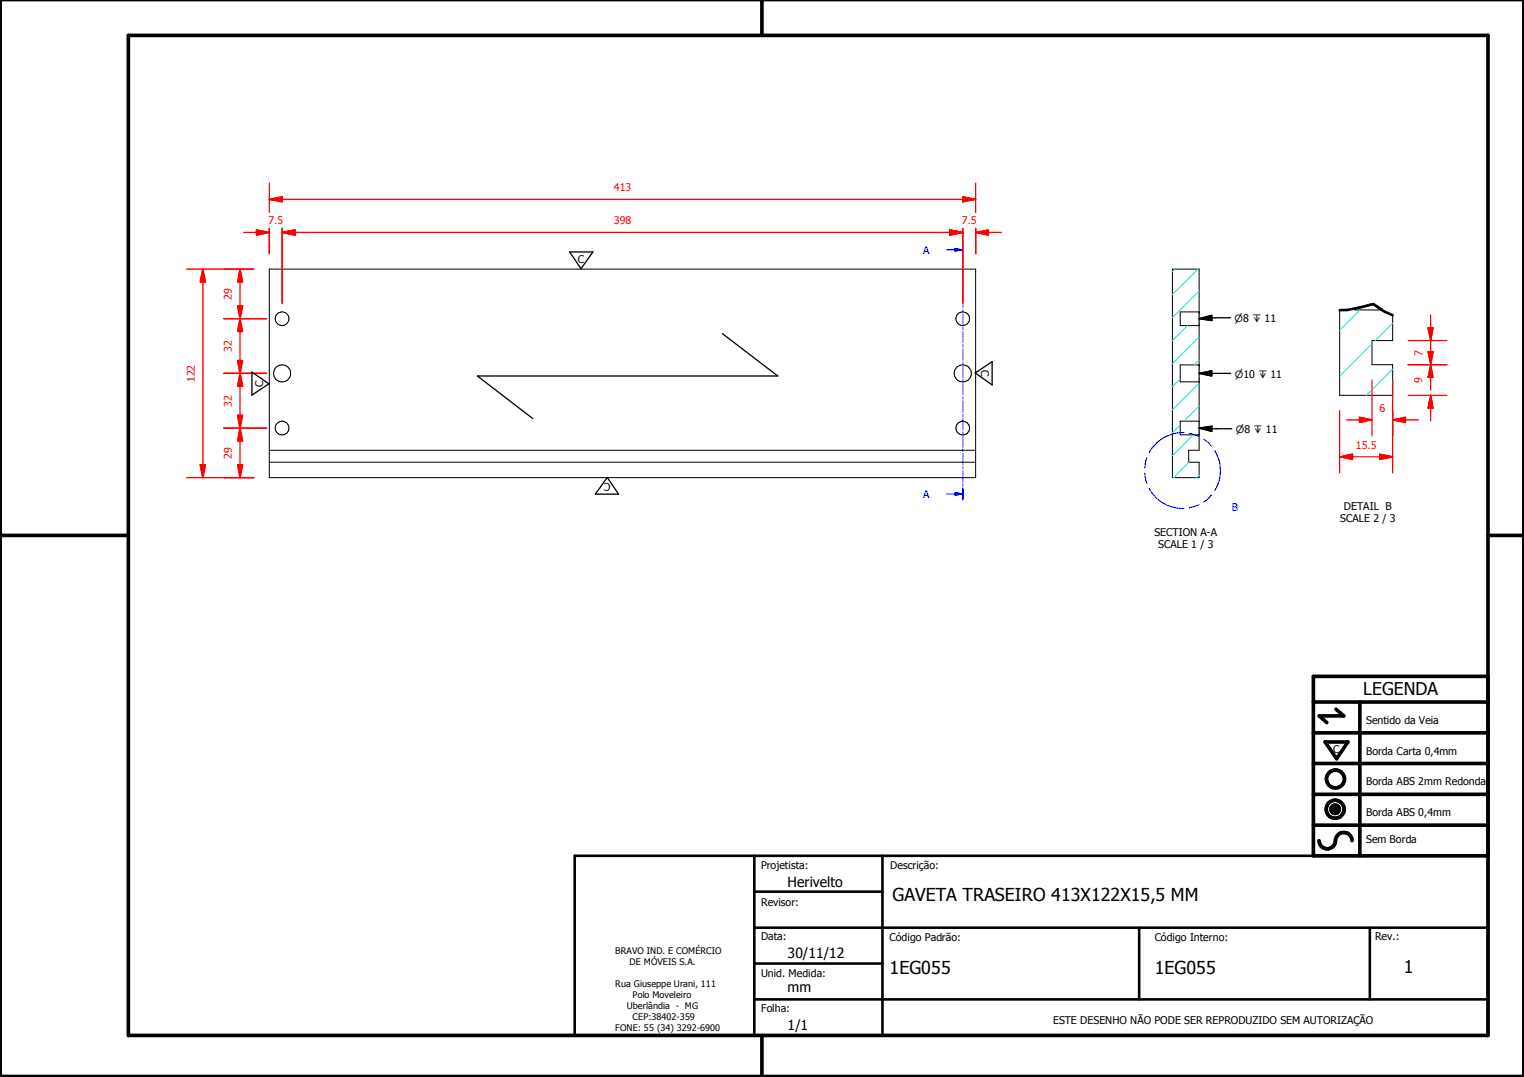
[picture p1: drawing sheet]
<svg xmlns="http://www.w3.org/2000/svg" width="297mm" height="210mm" viewBox="0 0 297 210" stroke-linecap="round" stroke-linejoin="round" font-family="sans-serif">
<g fill="none" stroke="#000" stroke-width=".19">
<path d="M52.5 52.5h137.7v40.6h-137.7zM228.5 52.5h5.2v35.3h-2v2.3h2v3h-5.2zM233.7 60.8h.1M233.7 71.1h.1M233.7 74.4h.1M233.7 71.1h-3.7v3.3h3.7M233.7 60.8h-3.7v2.7h3.7M261.1 60.5v16.5h10.3v-5.9h-4v-4.7h4v-5M264.1 60.1v.3h5.2M52.5 90.1h137.7M52.5 87.8h137.7M233.7 84.8h.1"/>
<path d="M233.7 82.1h-3.7v2.7h3.7M259.4 157.6l1.6 .1zM259.4 157.7l1.6 .1zM259.4 157.8l1.6 .1zM259.4 157.9h1.6v.1zM259.4 157.9l1.6 .1h-1.5zM259.4 157.6h1.6zM259.5 158h1.5zM259.5 158l1.4 .1zM259.5 157.5l1.5 .1zM259.5 158.1h1.4zM259.5 157.4l1.5 .1z"/>
<path d="M259.5 158.1l1.4 .1zM259.5 157.3l1.4 .1zM259.6 158.2h1.3zM259.6 158.2h1.2zM259.6 157.2l1.3 .1zM259.6 158.2l1.2 .1zM259.6 157.2h1.3zM259.7 158.3h1.1zM259.7 158.3l1 .1zM259.7 157.1l1.1 .1zM259.7 157.1h1.1zM259.8 158.4h.9z"/>
<path d="M259.8 158.4h.8zM259.8 157.1h1zM259.8 157.1h.9zM259.8 158.4l.8 .1zM259.8 157l.9 .1zM259.8 157h.8zM259.9 158.5h.7zM259.9 158.5h.6zM259.9 157h.7zM260 158.5h.5zM260 158.5h.4zM260 157h.6z"/>
<path d="M260.1 158.5h.3zM260.1 158.5h.2zM260.1 156.9l.4 .1zM260.1 156.9h.3zM260.1 156.9h.2z"/>
<circle cx="55" cy="62.1" r="1.34"/>
<circle cx="55" cy="72.8" r="1.66"/>
<circle cx="187.6" cy="72.8" r="1.65"/>
<circle cx="187.7" cy="62.1" r="1.34"/>
<circle cx="55" cy="83.4" r="1.34"/>
<circle cx="187.7" cy="83.4" r="1.35"/>
</g>
<path d="M261.1 60.5a30.5 30.5 0 0 0 6.6-1.2l2.3 1.5 1.4 .6M112 166.8h178v35h-178zM147 173.8h25M147 166.8v35M172 166.8v35M147 194.8h143M147 180.8h143M147 187.8h25M222 180.8v14M267 180.8v14" fill="none" stroke="#000" stroke-width=".51"/>
<g fill="#000">
<path d="M259.4 157.6h1.6zM259.5 157.5l1.5 .1zM259.5 157.4l1.5 .1zM259.5 157.3l1.4 .1zM259.6 157.2l1.3 .1zM259.6 157.2h1.3zM259.7 157.1l1.1 .1zM259.7 157.1h1.1zM259.8 157.1h1zM259.8 157.1h.9zM259.8 157l.9 .1zM259.8 157h.8z"/>
<path d="M259.9 157h.7zM260 157h.6zM260.1 156.9l.4 .1zM260.1 156.9h.3zM260.1 156.9h.2zM260.1 158.5h.2zM260 158.5h.4zM260.1 158.5h.3zM259.9 158.5h.6zM260 158.5h.5zM259.8 158.4l.8 .1zM259.9 158.5h.7z"/>
<path d="M259.8 158.4h.8zM259.7 158.3l1 .1zM259.8 158.4h.9zM259.6 158.2l1.2 .1zM259.7 158.3h1.1zM259.6 158.2h1.2zM259.5 158.1l1.4 .1zM259.6 158.2h1.3zM259.5 158l1.4 .1zM259.5 158.1h1.4zM259.4 157.9l1.6 .1h-1.5zM259.5 158h1.5z"/>
<path d="M259.4 157.6l1.6 .1zM259.4 157.7l1.6 .1zM259.4 157.8l1.6 .1zM259.4 157.9h1.6v.1z"/>
</g>
<g fill="none" stroke="#000" stroke-width=".71">
<path d="M148.5 0v6.9M297 -.1v209.9h-297v-209.9M25 6.9h265v194.9h-265zM0 104.4h25M290 104.4h7M256 136.8h34M260.4 138.2l1.5 1.3h-4.8l1.5 1.3M265 136.8v30M290 131.8h-34v35h34M256 154.8h34M256 148.8h34M256 142.8h34"/>
<path d="M258.3 144.6h4.4l-2.2 3.3zM256 160.8h34M257.1 163.8a1.62 1.62 0 0 0 1.8 1.6 1.62 1.62 0 0 0 1.4-1.9 1.63 1.63 0 0 1 1.7-1.2 1.63 1.63 0 0 1 1.5 1.5M148.5 201.8v8"/>
<circle cx="260.2" cy="157.7" r="1.76"/>
<circle cx="260.2" cy="157.7" r=".82"/>
<circle cx="260.3" cy="151.8" r="1.76"/>
</g>
<g fill="none" stroke="#00f" stroke-width=".19">
<path d="M186.1 48.7h1.6M187.7 47.6v2.2M187.7 50.2v.4M187.7 51v2.2M187.7 53.6v.4M187.7 54.4v2.2M187.7 56.9v.5M187.7 57.8v2.2M187.7 60.4v.4M187.7 61.2v2.2M187.7 63.8v.4M187.7 64.6v2.2"/>
<path d="M187.7 67.1v.5M187.7 68v2.2M187.7 70.6v.4M187.7 71.4v2.2M187.7 74v.4M187.7 74.8v2.2M187.7 77.3v.5M187.7 78.1v2.3M187.7 80.8v.4M187.7 81.6v2.2M187.7 84.2v.4M187.7 85v2.2"/>
<path d="M187.7 87.5v.5M187.7 88.4v2.2M187.7 90.9v.5M187.7 91.8v2.1M187.7 94.3v.5M187.7 95.2v2.2"/>
</g>
<path d="M187.7 47.6v2.2M187.7 95.2v2.2" fill="none" stroke="#00f" stroke-width=".3"/>
<path d="M186.1 48.4l1.6 .3-1.6 .2z" fill="#00f"/>
<path d="M184.4 48.7h1.7M186.1 48.4l1.6 .3-1.6 .2zM186.1 96.3h1.6" fill="none" stroke="#00f" stroke-width=".19"/>
<path d="M186.1 96l1.6 .3-1.6 .2z" fill="#00f"/>
<path d="M184.4 96.3h1.7M186.1 96l1.6 .3-1.6 .2zM223.1 92.2l.5 2M223.6 89.2l-.5 2M224 95.2a7.3 7.3 0 0 0 6.8 3.9M230.8 84.3a7.3 7.3 0 0 0-6.8 4M231.8 84.5l1.9 .6M233.7 98.3l-1.9 .7M234.6 85.6l1 .8 .5 .6M236.1 96.5l-.5 .6-1 .7M236.8 87.8a7.5 7.5 0 0 1 0 7.8" fill="none" stroke="#00f" stroke-width=".19"/>
<g fill="none" stroke="#0ff" stroke-width=".19">
<path d="M229 52.5l-.5 .4M233.5 52.5l-5 4.9M233.7 56.7l-5.2 5.2M230 73.9l-1.5 1.5M231.5 63.5l-3 2.9M233.7 79.2l-2.9 2.9M233.7 74.7l-5.2 5.1M233.7 70.2l-.9 .9M233.7 65.7l-5.2 5.2M265 60.4l-3.9 3.9M267.4 67l-6.3 6.3M271.4 72l-5 5"/>
<path d="M271.4 63l-3.3 3.4M230 82.8l-1.5 1.5M231.7 90.1l-2.9 3M232.6 84.8l-4.1 4M233.7 92.6l-.5 .5"/>
</g>
<path d="M50 45.3h2.5" fill="none" stroke="#f00" stroke-width=".25"/>
<path d="M50 44.8l2.5 .5-2.5 .5z" fill="#f00"/>
<path d="M50 44.8l2.5 .5-2.5 .5zM55 45.3h2.5" fill="none" stroke="#f00" stroke-width=".25"/>
<path d="M55 45.3l2.5-.5v1z" fill="#f00"/>
<path d="M47.5 45.3h2.5M52.5 44.5v4.9M55 45.3l2.5-.5v1zM55 45.3h5M55 44.5v14.6" fill="none" stroke="#f00" stroke-width=".25"/>
<path d="M55 45.3l2.5-.5v1z" fill="#f00"/>
<path d="M55 45.3l2.5-.5v1zM185.1 45.3h2.6" fill="none" stroke="#f00" stroke-width=".25"/>
<path d="M185.1 44.8l2.6 .5-2.6 .5z" fill="#f00"/>
<path d="M55 44.5v14.6M57.5 45.3h130.2M185.1 44.8l2.6 .5-2.6 .5zM187.7 44.5v14.6" fill="none" stroke="#f00" stroke-width=".25"/>
<path d="M185.1 44.8l2.6 .5-2.6 .5z" fill="#f00"/>
<path d="M185.1 44.8l2.6 .5-2.6 .5zM190.2 45.3h2.5" fill="none" stroke="#f00" stroke-width=".25"/>
<path d="M190.2 45.3l2.5-.5v1z" fill="#f00"/>
<path d="M52.5 38.9h2.5M182.7 45.3h2.4M187.7 44.5v14.6M190.2 45.3l2.5-.5v1zM190.2 44.5v4.9M192.7 45.3h2.5" fill="none" stroke="#f00" stroke-width=".25"/>
<path d="M52.5 38.9l2.5-.5v.9z" fill="#f00"/>
<path d="M52.5 38.9l2.5-.5v.9zM187.7 38.9h2.5" fill="none" stroke="#f00" stroke-width=".25"/>
<path d="M187.7 38.4l2.5 .5-2.5 .4z" fill="#f00"/>
<path d="M52.5 35.7v5.7M55 38.9h132.7M187.7 38.4l2.5 .5-2.5 .4zM190.2 35.7v5.7M52.5 44.5v4.9M190.2 44.5v4.9M46.8 90.6v2.5" fill="none" stroke="#f00" stroke-width=".25"/>
<path d="M46.3 90.6h1l-.5 2.5z" fill="#f00"/>
<path d="M46.3 90.6h1l-.5 2.5zM46.8 83.4v2.5" fill="none" stroke="#f00" stroke-width=".25"/>
<path d="M46.8 83.4l.5 2.5h-1z" fill="#f00"/>
<path d="M43.6 93.1h5.9M43.6 83.4h8.4M46.8 83.4l.5 2.5h-1zM46.8 80.9v2.5M46.8 85.9v4.7" fill="none" stroke="#f00" stroke-width=".25"/>
<path d="M46.3 80.9h1l-.5 2.5z" fill="#f00"/>
<path d="M46.8 72.8v2.5M46.3 80.9h1l-.5 2.5z" fill="none" stroke="#f00" stroke-width=".25"/>
<path d="M46.8 72.8l.5 2.5h-1z" fill="#f00"/>
<path d="M43.6 72.8h8.4M46.8 72.8l.5 2.5h-1zM46.8 70.3v2.5M46.8 75.3v5.6M43.6 83.4h8.4" fill="none" stroke="#f00" stroke-width=".25"/>
<path d="M46.3 70.3h1l-.5 2.5z" fill="#f00"/>
<path d="M46.3 70.3h1l-.5 2.5zM46.8 62.1v2.5" fill="none" stroke="#f00" stroke-width=".25"/>
<path d="M46.8 62.1l.5 2.5h-1z" fill="#f00"/>
<path d="M46.8 59.6v2.5M43.6 72.8h8.4M43.6 62.1h8.4M46.8 62.1l.5 2.5h-1zM46.8 64.6v5.7" fill="none" stroke="#f00" stroke-width=".25"/>
<path d="M46.3 59.6h1l-.5 2.5z" fill="#f00"/>
<path d="M46.3 59.6h1l-.5 2.5zM46.8 52.5v2.4" fill="none" stroke="#f00" stroke-width=".25"/>
<path d="M46.8 52.5l.5 2.4h-1z" fill="#f00"/>
<path d="M43.6 52.5h5.9M46.8 52.5l.5 2.4h-1zM46.8 54.9v4.7M43.6 62.1h8.4M39.5 90.6v2.5" fill="none" stroke="#f00" stroke-width=".25"/>
<path d="M39 90.6h1l-.5 2.5z" fill="#f00"/>
<path d="M39.5 52.5v2.4M39 90.6h1l-.5 2.5z" fill="none" stroke="#f00" stroke-width=".25"/>
<path d="M39.5 52.5l.5 2.4h-1z" fill="#f00"/>
<path d="M36.4 52.5h13.1M39.5 52.5l.5 2.4h-1zM39.5 54.9v35.7M36.4 93.1h13.1M271.4 81.8h2.5" fill="none" stroke="#f00" stroke-width=".25"/>
<path d="M233.7 62.1l2.5-.6v1zM233.7 72.8l2.5-.5v1zM233.7 72.8h6.2M239.8 61.9l-6.1 .2M233.7 83.4l2.5-.3v1zM233.7 83.4l6.4 .2" fill="none" stroke="#000" stroke-width=".25"/>
<path d="M233.7 62.1l2.5-.6v1zM233.7 72.8l2.5-.5v1zM233.7 83.4l2.5-.3v1z" fill="#000"/>
<path d="M271.4 81.8l2.5-.5v1z" fill="#f00"/>
<path d="M265 81.8h2.4M271.4 81.8l2.5-.5v1z" fill="none" stroke="#f00" stroke-width=".25"/>
<path d="M265 81.3l2.4 .5-2.4 .5z" fill="#f00"/>
<path d="M267.4 74v11M271.4 74v11M261.1 89h2.5M262.5 81.8h2.5M265 81.3l2.4 .5-2.4 .5zM273.9 81.8h2.6" fill="none" stroke="#f00" stroke-width=".25"/>
<path d="M261.1 89l2.5-.5v1z" fill="#f00"/>
<path d="M261.1 89l2.5-.5v1zM268.9 89h2.5" fill="none" stroke="#f00" stroke-width=".25"/>
<path d="M268.9 88.5l2.5 .5-2.5 .5z" fill="#f00"/>
<path d="M278.8 77v2.5M261.1 80.1v12.1M263.6 89h5.3M268.9 88.5l2.5 .5-2.5 .5zM271.4 80.1v12.1" fill="none" stroke="#f00" stroke-width=".25"/>
<path d="M278.8 77l.5 2.5h-1z" fill="#f00"/>
<path d="M278.8 77l.5 2.5h-1zM278.8 68.5v2.6" fill="none" stroke="#f00" stroke-width=".25"/>
<path d="M278.3 68.5h1l-.5 2.6z" fill="#f00"/>
<path d="M274.4 71.1h7.6M274.4 77h7.6M278.3 68.5h1l-.5 2.6zM278.8 66v2.5M278.8 71.1v2.4M278.8 79.5v2.5" fill="none" stroke="#f00" stroke-width=".25"/>
<path d="M278.8 71.1l.5 2.4h-1z" fill="#f00"/>
<path d="M278.8 71.1l.5 2.4h-1zM278.8 63.9v2.5" fill="none" stroke="#f00" stroke-width=".25"/>
<path d="M278.3 63.9h1l-.5 2.5z" fill="#f00"/>
<path d="M274.4 66.4h7.6M274.4 71.1h7.6M278.3 63.9h1l-.5 2.5zM278.8 61.4v2.5M278.8 73.5v2.5" fill="none" stroke="#f00" stroke-width=".25"/>
<path d="M111 49.1h4.6l-2.4 3.3zM49.1 72.5l3.3 2.3-3.3 2.2zM140.8 65l10.8 8.3h-58.6l10.8 8.3M190.1 72.7l3.3-2.2v4.5zM118.4 93l2.2 3.3h-4.6z" fill="none" stroke="#000" stroke-width=".25"/>
<g font-size="3.5">
<text x="173.9" y="175.7">GAVETA TRASEIRO 413X122X15,5 MM</text>
<text x="173.4" y="189.7">1EG055</text>
<text x="225.1" y="189.7">1EG055</text>
<text x="273.6" y="189.7">1</text>
</g>
<text font-size="3.4" x="265.7" y="135.4">LEGENDA</text>
<g font-size="2.7">
<text x="153.5" y="172.8">Herivelto</text>
<text x="153.5" y="186.6">30/11/12</text>
<text x="153.5" y="193.4">mm</text>
<text x="153.5" y="200.8">1/1</text>
</g>
<g font-size="2.1" fill="#f00">
<text x="119.6" y="37.3">413</text>
<text x="52.3" y="43.7">7.5</text>
<text x="119.7" y="43.7">398</text>
<text x="187.5" y="43.7">7.5</text>
<text x="45.2" y="58.4" transform="rotate(-90 45.2 58.4)">29</text>
<text x="45.2" y="68.6" transform="rotate(-90 45.2 68.6)">32</text>
<text x="277.2" y="69.3" transform="rotate(-90 277.2 69.3)">7</text>
<text x="38" y="74.5" transform="rotate(-90 38 74.5)">122</text>
<text x="277.2" y="74.6" transform="rotate(-90 277.2 74.6)">9</text>
<text x="45.2" y="79.2" transform="rotate(-90 45.2 79.2)">32</text>
<text x="268.9" y="80.3">6</text>
<text x="45.2" y="89.5" transform="rotate(-90 45.2 89.5)">29</text>
<text x="264.3" y="87.4">15.5</text>
</g>
<g font-size="2.1">
<text x="112.6" y="51.3">C</text>
<text x="51.3" y="75.5" transform="rotate(-90 51.3 75.5)">C</text>
<text x="191.3" y="72.1" transform="rotate(90 191.3 72.1)">C</text>
<text x="119" y="94.2" transform="rotate(180 119 94.2)">C</text>
<text x="261.2" y="101.8">SCALE 2 / 3</text>
<text x="262" y="99.4">DETAIL B</text>
<text x="225" y="104.4">SECTION A-A</text>
<text x="225.7" y="106.8">SCALE 1 / 3</text>
<text x="266.3" y="141.1">Sentido da Veia</text>
<text x="259.8" y="146.7">C</text>
<text x="266.3" y="147.2">Borda Carta 0,4mm</text>
<text x="266.3" y="153.1">Borda ABS 2mm Redonda</text>
<text x="266.3" y="159">Borda ABS 0,4mm</text>
<text x="266.3" y="164.4">Sem Borda</text>
<text x="148.4" y="169.3">Projetista:</text>
<text x="173.5" y="169.5">Descrição:</text>
<text x="148.4" y="176.6">Revisor:</text>
<text x="148.4" y="183.2">Data:</text>
<text x="173.4" y="183.3">Código Padrão:</text>
<text x="225.1" y="183.3">Código Interno:</text>
<text x="268" y="183.2">Rev.:</text>
<text x="148.4" y="190.5">Unid. Medida:</text>
<text x="148.4" y="197.2">Folha:</text>
<text x="205.3" y="199.5">ESTE DESENHO NÃO PODE SER REPRODUZIDO SEM AUTORIZAÇÃO</text>
</g>
<g font-size="2.1" fill="#00f">
<text x="179.9" y="49.5">A</text>
<text x="179.9" y="97.1">A</text>
<text x="240.1" y="99.5">B</text>
</g>
<g font-size="1.9">
<text x="240.6" y="62.7">⌀8 ↧ 11</text>
<text x="240.7" y="73.6">⌀10 ↧ 11</text>
<text x="240.9" y="84.4">⌀8 ↧ 11</text>
</g>
<g font-size="1.8">
<text x="119.9" y="186">BRAVO IND. E COMÉRCIO</text>
<text x="122.7" y="188.1">DE MÓVEIS S.A.</text>
<text x="119.9" y="192.4">Rua Giuseppe Urani, 111</text>
<text x="122.2" y="196.7">Uberlândia - MG</text>
<text x="123.3" y="194.6">Polo Moveleiro</text>
<text x="119.9" y="201">FONE: 55 (34) 3292-6900</text>
<text x="123.3" y="198.8">CEP:38402-359</text>
</g>
</svg>
